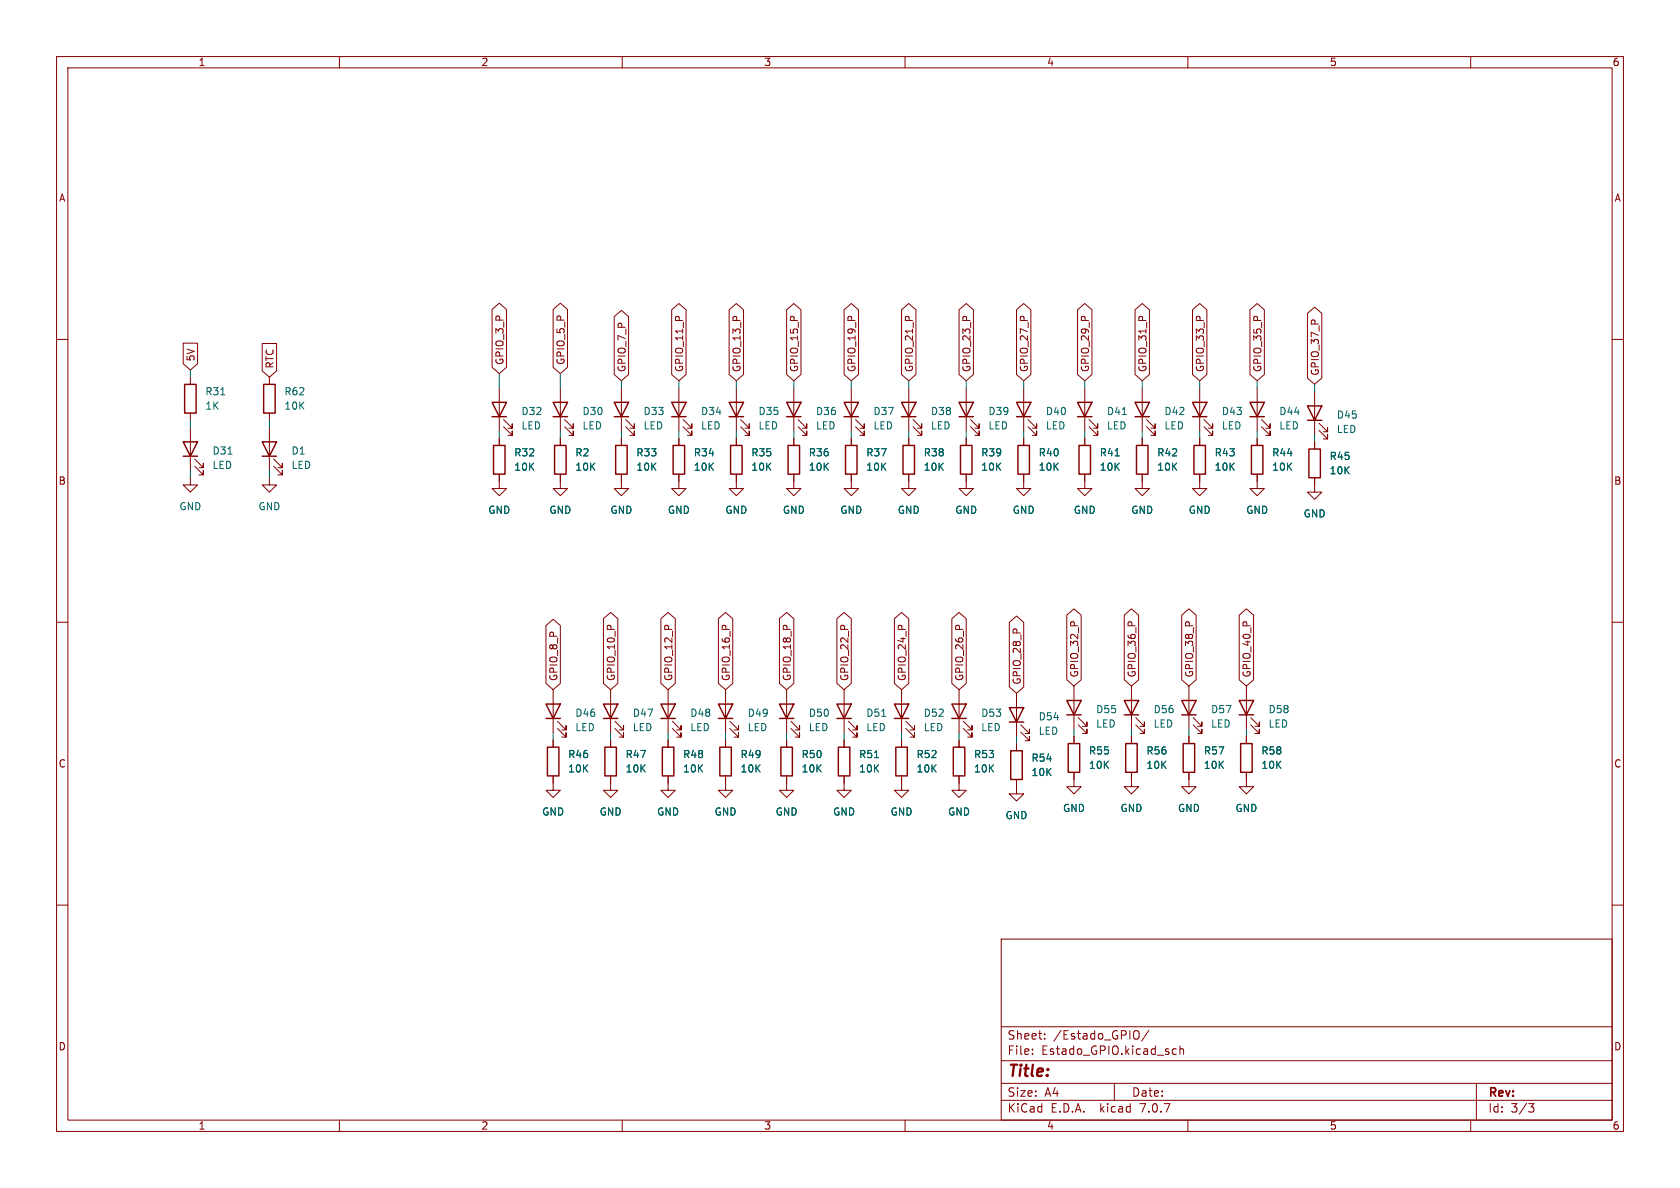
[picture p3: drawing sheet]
<svg xmlns="http://www.w3.org/2000/svg" width="297mm" height="210mm" viewBox="0 0 297 210" stroke-linecap="round" stroke-linejoin="round" font-family="sans-serif">
<g fill="none" stroke="#840000" stroke-width=".18">
<path d="M10 10h277v190h-277zM12 12h273v186h-273zM60 10v2M110 10v2M160 10v2M210 10v2M260 10v2M10 60h2M87 54.7l1.3-1.1 1.2 1.1v10.2l-1.2 1.1-1.3-1.1zM97.8 54.7l1.3-1.1 1.2 1.1v10.2l-1.2 1.1-1.3-1.1zM108.6 56l1.3-1.1 1.2 1.1v10.2l-1.2 1.1-1.3-1.1zM118.7 54.8l1.3-1.1 1.3 1.1v11.4l-1.3 1.1-1.3-1.1z"/>
<path d="M128.9 54.8l1.3-1.1 1.2 1.1v11.4l-1.2 1.1-1.3-1.1zM139.1 54.8l1.2-1.1 1.3 1.1v11.4l-1.3 1.1-1.2-1.1zM149.2 54.8l1.3-1.1 1.3 1.1v11.4l-1.3 1.1-1.3-1.1zM159.4 54.8l1.3-1.1 1.2 1.1v11.4l-1.2 1.1-1.3-1.1zM169.5 54.8l1.3-1.1 1.3 1.1v11.4l-1.3 1.1-1.3-1.1zM179.7 54.8l1.3-1.1 1.2 1.1v11.4l-1.2 1.1-1.3-1.1zM190.5 54.8l1.3-1.1 1.2 1.1v11.4l-1.2 1.1-1.3-1.1zM200.7 54.8l1.2-1.1 1.3 1.1v11.4l-1.3 1.1-1.2-1.1zM210.8 54.8l1.3-1.1 1.3 1.1v11.4l-1.3 1.1-1.3-1.1zM221 54.8l1.2-1.1 1.3 1.1v11.4l-1.3 1.1-1.2-1.1zM231.1 55.4l1.3-1.1 1.3 1.1v11.4l-1.3 1.1-1.3-1.1zM285 60h2"/>
<path d="M32.4 60.7h2.5v3.6l-1.2 1.1-1.3-1.1zM33.7 66.7v1.2M33.7 73v1.3M33.7 75.6v7.6M46.4 60.7h2.5v4.9l-1.3 1.1-1.2-1.1zM47.6 66.7v1.2M47.6 73v1.3M47.6 75.6v7.6M88.3 68.6v7.6M88.3 77.5v1.2M89 75.4l1.6 1.6v-.8v.8h-.8M89 74.2l1.6 1.5v-.8v.8h-.8"/>
<path d="M99.1 68.6v7.6M99.1 77.5v1.2M99.8 75.4l1.5 1.6v-.8v.8h-.7M99.8 74.2l1.5 1.5v-.8v.8h-.7M109.9 68.6v7.6M109.9 77.5v1.2M110.6 75.4l1.5 1.6v-.8v.8h-.7M110.6 74.2l1.5 1.5v-.8v.8h-.7M120 68.6v7.6M120 77.5v1.2M120.8 75.4l1.5 1.6v-.8v.8h-.8M120.8 74.2l1.5 1.5v-.8v.8h-.8"/>
<path d="M130.2 68.6v7.6M130.2 77.5v1.2M130.9 75.4l1.6 1.6v-.8v.8h-.8M130.9 74.2l1.6 1.5v-.8v.8h-.8M140.3 68.6v7.6M140.3 77.5v1.2M141.1 75.4l1.5 1.6v-.8v.8h-.7M141.1 74.2l1.5 1.5v-.8v.8h-.7M150.5 68.6v7.6M150.5 77.5v1.2M151.3 75.4l1.5 1.6v-.8v.8h-.8M151.3 74.2l1.5 1.5v-.8v.8h-.8"/>
<path d="M160.7 68.6v7.6M160.7 77.5v1.2M161.4 75.4l1.5 1.6v-.8v.8h-.7M161.4 74.2l1.5 1.5v-.8v.8h-.7M170.8 68.6v7.6M170.8 77.5v1.2M171.6 75.4l1.5 1.6v-.8v.8h-.8M171.6 74.2l1.5 1.5v-.8v.8h-.8M181 68.6v7.6M181 77.5v1.2M181.7 75.4l1.6 1.6v-.8v.8h-.8M181.7 74.2l1.6 1.5v-.8v.8h-.8"/>
<path d="M191.8 68.6v7.6M191.8 77.5v1.2M192.5 75.4l1.6 1.6v-.8v.8h-.8M192.5 74.2l1.6 1.5v-.8v.8h-.8M201.9 68.6v7.6M201.9 77.5v1.2M202.7 75.4l1.5 1.6v-.8v.8h-.7M202.7 74.2l1.5 1.5v-.8v.8h-.7M212.1 68.6v7.6M212.1 77.5v1.2M212.9 75.4l1.5 1.6v-.8v.8h-.8M212.9 74.2l1.5 1.5v-.8v.8h-.8"/>
<path d="M222.2 68.6v7.6M222.2 77.5v1.2M223 75.4l1.5 1.6v-.8v.8h-.7M223 74.2l1.5 1.5v-.8v.8h-.7M232.4 69.2v7.6M232.4 78.1v1.3M233.2 76.1l1.5 1.5v-.8v.8h-.8M233.2 74.8l1.5 1.5v-.7v.7h-.8M33.7 84.5v1.2h1.2l-1.2 1.3-1.3-1.3h1.3M34.4 82.4l1.5 1.5v-.7v.7h-.7M34.4 81.2l1.5 1.5v-.8v.8h-.7M47.6 84.5v1.2h1.3l-1.3 1.3-1.2-1.3h1.2"/>
<path d="M48.4 82.4l1.5 1.5v-.7v.7h-.8M48.4 81.2l1.5 1.5v-.8v.8h-.8M88.3 83.8v2.6h1.2l-1.2 1.2-1.3-1.2h1.3M99.1 83.8v2.6h1.2l-1.2 1.2-1.3-1.2h1.3M109.9 83.8v2.6h1.2l-1.2 1.2-1.3-1.2h1.3M120 83.8v2.6h1.3l-1.3 1.2-1.3-1.2h1.3M130.2 83.8v2.6h1.2l-1.2 1.2-1.3-1.2h1.3M140.3 83.8v2.6h1.3l-1.3 1.2-1.2-1.2h1.2M150.5 83.8v2.6h1.3l-1.3 1.2-1.3-1.2h1.3M160.7 83.8v2.6h1.2l-1.2 1.2-1.3-1.2h1.3M170.8 83.8v2.6h1.3l-1.3 1.2-1.3-1.2h1.3M181 83.8v2.6h1.2l-1.2 1.2-1.3-1.2h1.3"/>
<path d="M191.8 83.8v2.6h1.2l-1.2 1.2-1.3-1.2h1.3M201.9 83.8v2.6h1.3l-1.3 1.2-1.2-1.2h1.2M212.1 83.8v2.6h1.3l-1.3 1.2-1.3-1.2h1.3M222.2 83.8v2.6h1.3l-1.3 1.2-1.2-1.2h1.2M232.4 84.5v2.5h1.3l-1.3 1.3-1.3-1.3h1.3M10 110h2M96.5 110.6l1.3-1.1 1.3 1.1v10.2l-1.3 1.1-1.3-1.1zM106.7 109.4l1.2-1.1 1.3 1.1v11.4l-1.3 1.1-1.2-1.1zM116.8 109.4l1.3-1.1 1.3 1.1v11.4l-1.3 1.1-1.3-1.1zM127 109.4l1.3-1.1 1.2 1.1v11.4l-1.2 1.1-1.3-1.1zM137.8 109.4l1.3-1.1 1.2 1.1v11.4l-1.2 1.1-1.3-1.1zM148 109.4l1.2-1.1 1.3 1.1v11.4l-1.3 1.1-1.2-1.1z"/>
<path d="M158.1 109.4l1.3-1.1 1.3 1.1v11.4l-1.3 1.1-1.3-1.1zM168.3 109.4l1.2-1.1 1.3 1.1v11.4l-1.3 1.1-1.2-1.1zM178.4 110l1.3-1.1 1.3 1.1v11.4l-1.3 1.2-1.3-1.2zM188.6 108.7l1.3-1.1 1.2 1.1v11.5l-1.2 1.1-1.3-1.1zM198.8 108.7l1.2-1.1 1.3 1.1v11.5l-1.3 1.1-1.2-1.1zM208.9 108.7l1.3-1.1 1.3 1.1v11.5l-1.3 1.1-1.3-1.1zM219.1 108.7l1.2-1.1 1.3 1.1v11.5l-1.3 1.1-1.2-1.1zM285 110h2M97.8 137.2v2.5h1.3l-1.3 1.3-1.3-1.3h1.3M97.8 121.9v7.6M97.8 130.8v1.3M98.6 128.8l1.5 1.5v-.8v.8h-.8"/>
<path d="M98.6 127.5l1.5 1.5v-.7v.7h-.8M107.9 137.2v2.5h1.3l-1.3 1.3-1.2-1.3h1.2M107.9 121.9v7.6M107.9 130.8v1.3M108.7 128.8l1.5 1.5v-.8v.8h-.7M108.7 127.5l1.5 1.5v-.7v.7h-.7M118.1 137.2v2.5h1.3l-1.3 1.3-1.3-1.3h1.3M118.1 121.9v7.6M118.1 130.8v1.3M118.9 128.8l1.5 1.5v-.8v.8h-.8M118.9 127.5l1.5 1.5v-.7v.7h-.8M128.3 137.2v2.5h1.2l-1.2 1.3-1.3-1.3h1.3"/>
<path d="M128.3 121.9v7.6M128.3 130.8v1.3M129 128.8l1.6 1.5v-.8v.8h-.8M129 127.5l1.6 1.5v-.7v.7h-.8M139.1 137.2v2.5h1.2l-1.2 1.3-1.3-1.3h1.3M139.1 121.9v7.6M139.1 130.8v1.3M139.8 128.8l1.6 1.5v-.8v.8h-.8M139.8 127.5l1.6 1.5v-.7v.7h-.8M149.2 137.2v2.5h1.3l-1.3 1.3-1.2-1.3h1.2M149.2 121.9v7.6M149.2 130.8v1.3"/>
<path d="M150 128.8l1.5 1.5v-.8v.8h-.8M150 127.5l1.5 1.5v-.7v.7h-.8M159.4 137.2v2.5h1.3l-1.3 1.3-1.3-1.3h1.3M159.4 121.9v7.6M159.4 130.8v1.3M160.1 128.8l1.6 1.5v-.8v.8h-.8M160.1 127.5l1.6 1.5v-.7v.7h-.8M169.5 137.2v2.5h1.3l-1.3 1.3-1.2-1.3h1.2M169.5 121.9v7.6M169.5 130.8v1.3M170.3 128.8l1.5 1.5v-.8v.8h-.7M170.3 127.5l1.5 1.5v-.7v.7h-.7"/>
<path d="M179.7 137.8v2.5h1.3l-1.3 1.3-1.3-1.3h1.3M179.7 122.6v7.6M179.7 131.4v1.3M180.5 129.4l1.5 1.5v-.7v.7h-.8M180.5 128.1l1.5 1.6v-.8v.8h-.8M189.9 136.5v2.6h1.2l-1.2 1.2-1.3-1.2h1.3M189.9 121.3v7.6M189.9 130.2v1.2M190.6 128.1l1.6 1.6v-.8v.8h-.8M190.6 126.9l1.6 1.5v-.8v.8h-.8M200 136.5v2.6h1.3l-1.3 1.2-1.2-1.2h1.2M200 121.3v7.6"/>
<path d="M200 130.2v1.2M200.8 128.1l1.5 1.6v-.8v.8h-.8M200.8 126.9l1.5 1.5v-.8v.8h-.8M210.2 136.5v2.6h1.3l-1.3 1.2-1.3-1.2h1.3M210.2 121.3v7.6M210.2 130.2v1.2M210.9 128.1l1.6 1.6v-.8v.8h-.8M210.9 126.9l1.6 1.5v-.8v.8h-.8M220.3 136.5v2.6h1.3l-1.3 1.2-1.2-1.2h1.2M220.3 121.3v7.6M220.3 130.2v1.2M221.1 128.1l1.5 1.6v-.8v.8h-.7"/>
<path d="M221.1 126.9l1.5 1.5v-.8v.8h-.7M10 160h2M285 160h2M177 166h108v32h-108zM60 198v2M110 198v2M160 198v2M177 194.5h108M177 191.5h108M177 187.5h108M177 181.5h108M182.5 186.3v.1"/>
<path d="M182.5 185.5v.1M184.7 183.6v.1M184.7 182.8v.1M197 191.5v3M201 182.2l.2 .1a.96 .96 0 0 1-.2 1.4M203.1 182.1l-1.3 2M207.4 186.3h.6M207.4 185.5h.6M208.6 185.5l.2-.1 .4 .1v.9M208.6 184.9v1.5M210 198v2M260 198v2"/>
<path d="M261 191.5v6.5M270.2 195.1h1l-.5 .6 .4 .1 .1 .5-.3 .3h-.4"/>
</g>
<g fill="none" stroke="#840000" stroke-width=".25">
<path d="M32.4 78.1h2.5l-1.2 2.5zM32.6 67.9h2.1v5.1h-2.1zM46.4 78.1h2.5l-1.3 2.5zM46.6 67.9h2v5.1h-2zM87 71.1h2.5l-1.2 2.6zM87 73.7h2.5M87.2 78.7h2.1v5.1h-2.1zM97.8 71.1h2.5l-1.2 2.6zM97.8 73.7h2.5M98 78.7h2.1v5.1h-2.1zM108.6 71.1h2.5l-1.2 2.6zM108.6 73.7h2.5"/>
<path d="M108.8 78.7h2.1v5.1h-2.1zM118.7 71.1h2.6l-1.3 2.6zM118.7 73.7h2.6M119 78.7h2v5.1h-2zM128.9 71.1h2.5l-1.2 2.6zM128.9 73.7h2.5M129.2 78.7h2v5.1h-2zM139.1 71.1h2.5l-1.3 2.6zM139.1 73.7h2.5M139.3 78.7h2.1v5.1h-2.1zM149.2 71.1h2.6l-1.3 2.6zM149.2 73.7h2.6"/>
<path d="M149.5 78.7h2v5.1h-2zM159.4 71.1h2.5l-1.2 2.6zM159.4 73.7h2.5M159.6 78.7h2.1v5.1h-2.1zM169.5 71.1h2.6l-1.3 2.6zM169.5 73.7h2.6M169.8 78.7h2v5.1h-2zM179.7 71.1h2.5l-1.2 2.6zM179.7 73.7h2.5M180 78.7h2v5.1h-2zM190.5 71.1h2.5l-1.2 2.6zM190.5 73.7h2.5"/>
<path d="M190.8 78.7h2v5.1h-2zM200.7 71.1h2.5l-1.3 2.6zM200.7 73.7h2.5M200.9 78.7h2v5.1h-2zM210.8 71.1h2.6l-1.3 2.6zM210.8 73.7h2.6M211.1 78.7h2v5.1h-2zM221 71.1h2.5l-1.3 2.6zM221 73.7h2.5M221.2 78.7h2.1v5.1h-2.1zM231.1 71.8h2.6l-1.3 2.5zM231.1 74.3h2.6"/>
<path d="M231.4 79.4h2v5.1h-2zM32.4 80.6h2.5M46.4 80.6h2.5M96.5 124.5h2.6l-1.3 2.5zM96.5 127h2.6M96.8 132.1h2v5.1h-2zM106.7 124.5h2.5l-1.3 2.5zM106.7 127h2.5M106.9 132.1h2.1v5.1h-2.1zM116.8 124.5h2.6l-1.3 2.5zM116.8 127h2.6M117.1 132.1h2v5.1h-2z"/>
<path d="M127 124.5h2.5l-1.2 2.5zM127 127h2.5M127.3 132.1h2v5.1h-2zM137.8 124.5h2.5l-1.2 2.5zM137.8 127h2.5M138 132.1h2.1v5.1h-2.1zM148 124.5h2.5l-1.3 2.5zM148 127h2.5M148.2 132.1h2v5.1h-2zM158.1 124.5h2.6l-1.3 2.5zM158.1 127h2.6M158.4 132.1h2v5.1h-2z"/>
<path d="M168.3 124.5h2.5l-1.3 2.5zM168.3 127h2.5M168.5 132.1h2.1v5.1h-2.1zM178.4 125.1h2.6l-1.3 2.5zM178.4 127.6h2.6M178.7 132.7h2v5.1h-2zM188.6 123.8h2.5l-1.2 2.6zM188.6 126.4h2.5M188.8 131.4h2.1v5.1h-2.1zM198.8 123.8h2.5l-1.3 2.6zM198.8 126.4h2.5M199 131.4h2v5.1h-2z"/>
<path d="M208.9 123.8h2.6l-1.3 2.6zM208.9 126.4h2.6M209.2 131.4h2v5.1h-2zM219.1 123.8h2.5l-1.3 2.6zM219.1 126.4h2.5M219.3 131.4h2.1v5.1h-2.1z"/>
</g>
<path d="M39 69.8h.8M198.4 73.3h.7M40.3 80.3h.7M197.1 80.6h.8M154.6 133.9h.7M155.9 126.6h.7" fill="none" stroke="#006464" stroke-width=".18"/>
<g fill="none" stroke="#009600" stroke-width=".18">
<path d="M33.7 65.4v1.3M33.7 74.3v1.3M47.6 74.3v1.3M88.3 66v2.6M88.3 76.2v1.3M99.1 66v2.6M99.1 76.2v1.3M109.9 67.3v1.3M109.9 76.2v1.3M120 67.3v1.3M120 76.2v1.3M130.2 67.3v1.3"/>
<path d="M130.2 76.2v1.3M140.3 67.3v1.3M140.3 76.2v1.3M150.5 67.3v1.3M150.5 76.2v1.3M160.7 67.3v1.3M160.7 76.2v1.3M170.8 67.3v1.3M170.8 76.2v1.3M181 67.3v1.3M181 76.2v1.3M191.8 67.3v1.3"/>
<path d="M191.8 76.2v1.3M201.9 67.3v1.3M201.9 76.2v1.3M212.1 67.3v1.3M212.1 76.2v1.3M222.2 67.3v1.3M222.2 76.2v1.3M232.4 67.9v1.3M232.4 76.8v1.3M33.7 83.2v1.3M47.6 83.2v1.3M97.8 129.5v1.3"/>
<path d="M107.9 129.5v1.3M118.1 129.5v1.3M128.3 129.5v1.3M139.1 129.5v1.3M149.2 129.5v1.3M159.4 129.5v1.3M169.5 129.5v1.3M179.7 130.2v1.2M189.9 128.9v1.3M200 128.9v1.3M210.2 128.9v1.3M220.3 128.9v1.3"/>
</g>
<text font-size="2.8" fill="#840000" x="178" y="190.9">Title:</text>
<g font-size="2.1" fill="#840000">
<text x="178" y="184">Sheet:</text>
<text x="186.2" y="184">/Estado_GPIO/</text>
<text x="178" y="186.7">File:</text>
<text x="184.1" y="186.7">Estado_GPIO.kicad_sch</text>
<text x="178" y="196.9">KiCad</text>
<text x="178" y="194.1">Size:</text>
<text x="184.7" y="194.1">A4</text>
<text x="185.7" y="196.9">E.D.A.</text>
<text x="194.6" y="196.9">kicad</text>
<text x="200" y="194.1">Date:</text>
<text x="201.8" y="196.9">7.0.7</text>
<text x="263" y="194.3">Rev:</text>
<text x="263" y="196.9">Id:</text>
<text x="267.1" y="196.9">3/3</text>
</g>
<g font-size="1.8" fill="#840000">
<text x="35" y="11.9">1</text>
<text x="85" y="11.9">2</text>
<text x="135" y="11.9">3</text>
<text x="185" y="11.9">4</text>
<text x="235" y="11.9">5</text>
<text x="285" y="11.9">6</text>
<text x="10.3" y="35.9">A</text>
<text x="285.3" y="35.9">A</text>
<text x="34.6" y="64" transform="rotate(-90 34.6 64)">5V</text>
<text x="48.6" y="65.2" transform="rotate(-90 48.6 65.2)">RTC</text>
<text x="89.2" y="64.6" transform="rotate(-90 89.2 64.6)">GPIO_3_P</text>
<text x="100" y="64.6" transform="rotate(-90 100 64.6)">GPIO_5_P</text>
<text x="110.8" y="65.9" transform="rotate(-90 110.8 65.9)">GPIO_7_P</text>
<text x="121" y="65.9" transform="rotate(-90 121 65.9)">GPIO_11_P</text>
<text x="131.1" y="65.9" transform="rotate(-90 131.1 65.9)">GPIO_13_P</text>
<text x="141.3" y="65.9" transform="rotate(-90 141.3 65.9)">GPIO_15_P</text>
<text x="151.4" y="65.9" transform="rotate(-90 151.4 65.9)">GPIO_19_P</text>
<text x="161.6" y="65.9" transform="rotate(-90 161.6 65.9)">GPIO_21_P</text>
<text x="171.8" y="65.9" transform="rotate(-90 171.8 65.9)">GPIO_23_P</text>
<text x="181.9" y="65.9" transform="rotate(-90 181.9 65.9)">GPIO_27_P</text>
<text x="192.7" y="65.9" transform="rotate(-90 192.7 65.9)">GPIO_29_P</text>
<text x="202.9" y="65.9" transform="rotate(-90 202.9 65.9)">GPIO_31_P</text>
<text x="213" y="65.9" transform="rotate(-90 213 65.9)">GPIO_33_P</text>
<text x="223.2" y="65.9" transform="rotate(-90 223.2 65.9)">GPIO_35_P</text>
<text x="233.4" y="66.5" transform="rotate(-90 233.4 66.5)">GPIO_37_P</text>
<text x="10.3" y="85.9">B</text>
<text x="285.3" y="85.9">B</text>
<text x="190.8" y="119.9" transform="rotate(-90 190.8 119.9)">GPIO_32_P</text>
<text x="201" y="119.9" transform="rotate(-90 201 119.9)">GPIO_36_P</text>
<text x="211.1" y="119.9" transform="rotate(-90 211.1 119.9)">GPIO_38_P</text>
<text x="221.3" y="119.9" transform="rotate(-90 221.3 119.9)">GPIO_40_P</text>
<text x="98.7" y="120.5" transform="rotate(-90 98.7 120.5)">GPIO_8_P</text>
<text x="108.9" y="120.5" transform="rotate(-90 108.9 120.5)">GPIO_10_P</text>
<text x="119.1" y="120.5" transform="rotate(-90 119.1 120.5)">GPIO_12_P</text>
<text x="129.2" y="120.5" transform="rotate(-90 129.2 120.5)">GPIO_16_P</text>
<text x="140" y="120.5" transform="rotate(-90 140 120.5)">GPIO_18_P</text>
<text x="150.2" y="120.5" transform="rotate(-90 150.2 120.5)">GPIO_22_P</text>
<text x="160.3" y="120.5" transform="rotate(-90 160.3 120.5)">GPIO_24_P</text>
<text x="170.5" y="120.5" transform="rotate(-90 170.5 120.5)">GPIO_26_P</text>
<text x="180.7" y="121.1" transform="rotate(-90 180.7 121.1)">GPIO_28_P</text>
<text x="10.3" y="135.9">C</text>
<text x="285.3" y="135.9">C</text>
<text x="10.3" y="185.9">D</text>
<text x="285.3" y="185.9">D</text>
<text x="35" y="199.9">1</text>
<text x="85" y="199.9">2</text>
<text x="135" y="199.9">3</text>
<text x="185" y="199.9">4</text>
<text x="235" y="199.9">5</text>
<text x="285" y="199.9">6</text>
</g>
<g font-size="1.8" fill="#006464">
<text x="36.2" y="70.1">R31</text>
<text x="50.2" y="70.1">R62</text>
<text x="36.2" y="72.6">1K</text>
<text x="50.2" y="72.6">10K</text>
<text x="92.1" y="76.1">LED</text>
<text x="92.1" y="73.6">D32</text>
<text x="102.9" y="76.1">LED</text>
<text x="102.9" y="73.6">D30</text>
<text x="113.7" y="76.1">LED</text>
<text x="113.7" y="73.6">D33</text>
<text x="123.8" y="76.1">LED</text>
<text x="123.8" y="73.6">D34</text>
<text x="134" y="76.1">LED</text>
<text x="134" y="73.6">D35</text>
<text x="144.2" y="76.1">LED</text>
<text x="144.2" y="73.6">D36</text>
<text x="154.3" y="76.1">LED</text>
<text x="154.3" y="73.6">D37</text>
<text x="164.5" y="76.1">LED</text>
<text x="164.5" y="73.6">D38</text>
<text x="174.6" y="76.1">LED</text>
<text x="174.6" y="73.6">D39</text>
<text x="184.8" y="76.1">LED</text>
<text x="184.8" y="73.6">D40</text>
<text x="195.6" y="76.1">LED</text>
<text x="195.6" y="73.6">D41</text>
<text x="205.7" y="76.1">LED</text>
<text x="205.7" y="73.6">D42</text>
<text x="215.9" y="76.1">LED</text>
<text x="215.9" y="73.6">D43</text>
<text x="226.1" y="76.1">LED</text>
<text x="226.1" y="73.6">D44</text>
<text x="236.2" y="76.7">LED</text>
<text x="236.2" y="74.2">D45</text>
<text x="37.5" y="83.1">LED</text>
<text x="37.5" y="80.6">D31</text>
<text x="51.4" y="80.6">D1</text>
<text x="51.4" y="83.1">LED</text>
<text x="90.8" y="80.9">R32</text>
<text x="90.8" y="83.4">10K</text>
<text x="101.6" y="80.9">R2</text>
<text x="101.6" y="83.4">10K</text>
<text x="112.4" y="80.9">R33</text>
<text x="112.4" y="83.4">10K</text>
<text x="122.6" y="80.9">R34</text>
<text x="122.6" y="83.4">10K</text>
<text x="132.7" y="80.9">R35</text>
<text x="132.7" y="83.4">10K</text>
<text x="142.9" y="80.9">R36</text>
<text x="142.9" y="83.4">10K</text>
<text x="153" y="80.9">R37</text>
<text x="153" y="83.4">10K</text>
<text x="163.2" y="80.9">R38</text>
<text x="163.2" y="83.4">10K</text>
<text x="173.4" y="80.9">R39</text>
<text x="173.4" y="83.4">10K</text>
<text x="183.5" y="80.9">R40</text>
<text x="183.5" y="83.4">10K</text>
<text x="194.3" y="80.9">R41</text>
<text x="194.3" y="83.4">10K</text>
<text x="204.5" y="80.9">R42</text>
<text x="204.5" y="83.4">10K</text>
<text x="214.6" y="80.9">R43</text>
<text x="214.6" y="83.4">10K</text>
<text x="224.8" y="80.9">R44</text>
<text x="224.8" y="83.4">10K</text>
<text x="235" y="81.5">R45</text>
<text x="235" y="84">10K</text>
<text x="31.6" y="90.4">GND</text>
<text x="45.6" y="90.4">GND</text>
<text x="86.2" y="91">GND</text>
<text x="97" y="91">GND</text>
<text x="107.8" y="91">GND</text>
<text x="118" y="91">GND</text>
<text x="128.1" y="91">GND</text>
<text x="138.3" y="91">GND</text>
<text x="148.5" y="91">GND</text>
<text x="158.6" y="91">GND</text>
<text x="168.8" y="91">GND</text>
<text x="178.9" y="91">GND</text>
<text x="189.7" y="91">GND</text>
<text x="199.9" y="91">GND</text>
<text x="210.1" y="91">GND</text>
<text x="220.2" y="91">GND</text>
<text x="230.4" y="91.7">GND</text>
<text x="101.6" y="129.5">LED</text>
<text x="101.6" y="126.9">D46</text>
<text x="111.8" y="129.5">LED</text>
<text x="111.8" y="126.9">D47</text>
<text x="121.9" y="129.5">LED</text>
<text x="121.9" y="126.9">D48</text>
<text x="132.1" y="129.5">LED</text>
<text x="132.1" y="126.9">D49</text>
<text x="142.9" y="129.5">LED</text>
<text x="142.9" y="126.9">D50</text>
<text x="153" y="129.5">LED</text>
<text x="153" y="126.9">D51</text>
<text x="163.2" y="129.5">LED</text>
<text x="163.2" y="126.9">D52</text>
<text x="173.4" y="129.5">LED</text>
<text x="173.4" y="126.9">D53</text>
<text x="183.5" y="130.1">LED</text>
<text x="183.5" y="127.5">D54</text>
<text x="193.7" y="128.8">LED</text>
<text x="193.7" y="126.3">D55</text>
<text x="203.8" y="128.8">LED</text>
<text x="203.8" y="126.3">D56</text>
<text x="214" y="128.8">LED</text>
<text x="214" y="126.3">D57</text>
<text x="224.2" y="128.8">LED</text>
<text x="224.2" y="126.3">D58</text>
<text x="100.3" y="134.2">R46</text>
<text x="100.3" y="136.8">10K</text>
<text x="110.5" y="134.2">R47</text>
<text x="110.5" y="136.8">10K</text>
<text x="120.7" y="134.2">R48</text>
<text x="120.7" y="136.8">10K</text>
<text x="130.8" y="134.2">R49</text>
<text x="130.8" y="136.8">10K</text>
<text x="141.6" y="134.2">R50</text>
<text x="141.6" y="136.8">10K</text>
<text x="151.8" y="134.2">R51</text>
<text x="151.8" y="136.8">10K</text>
<text x="161.9" y="134.2">R52</text>
<text x="161.9" y="136.8">10K</text>
<text x="172.1" y="134.2">R53</text>
<text x="172.1" y="136.8">10K</text>
<text x="182.3" y="134.8">R54</text>
<text x="182.3" y="137.4">10K</text>
<text x="192.4" y="133.6">R55</text>
<text x="192.4" y="136.1">10K</text>
<text x="202.6" y="133.6">R56</text>
<text x="202.6" y="136.1">10K</text>
<text x="212.7" y="133.6">R57</text>
<text x="212.7" y="136.1">10K</text>
<text x="222.9" y="133.6">R58</text>
<text x="222.9" y="136.1">10K</text>
<text x="187.8" y="143.7">GND</text>
<text x="198" y="143.7">GND</text>
<text x="208.1" y="143.7">GND</text>
<text x="218.3" y="143.7">GND</text>
<text x="95.8" y="144.4">GND</text>
<text x="105.9" y="144.4">GND</text>
<text x="116.1" y="144.4">GND</text>
<text x="126.2" y="144.4">GND</text>
<text x="137" y="144.4">GND</text>
<text x="147.2" y="144.4">GND</text>
<text x="157.3" y="144.4">GND</text>
<text x="167.5" y="144.4">GND</text>
<text x="177.7" y="145">GND</text>
</g>
</svg>
